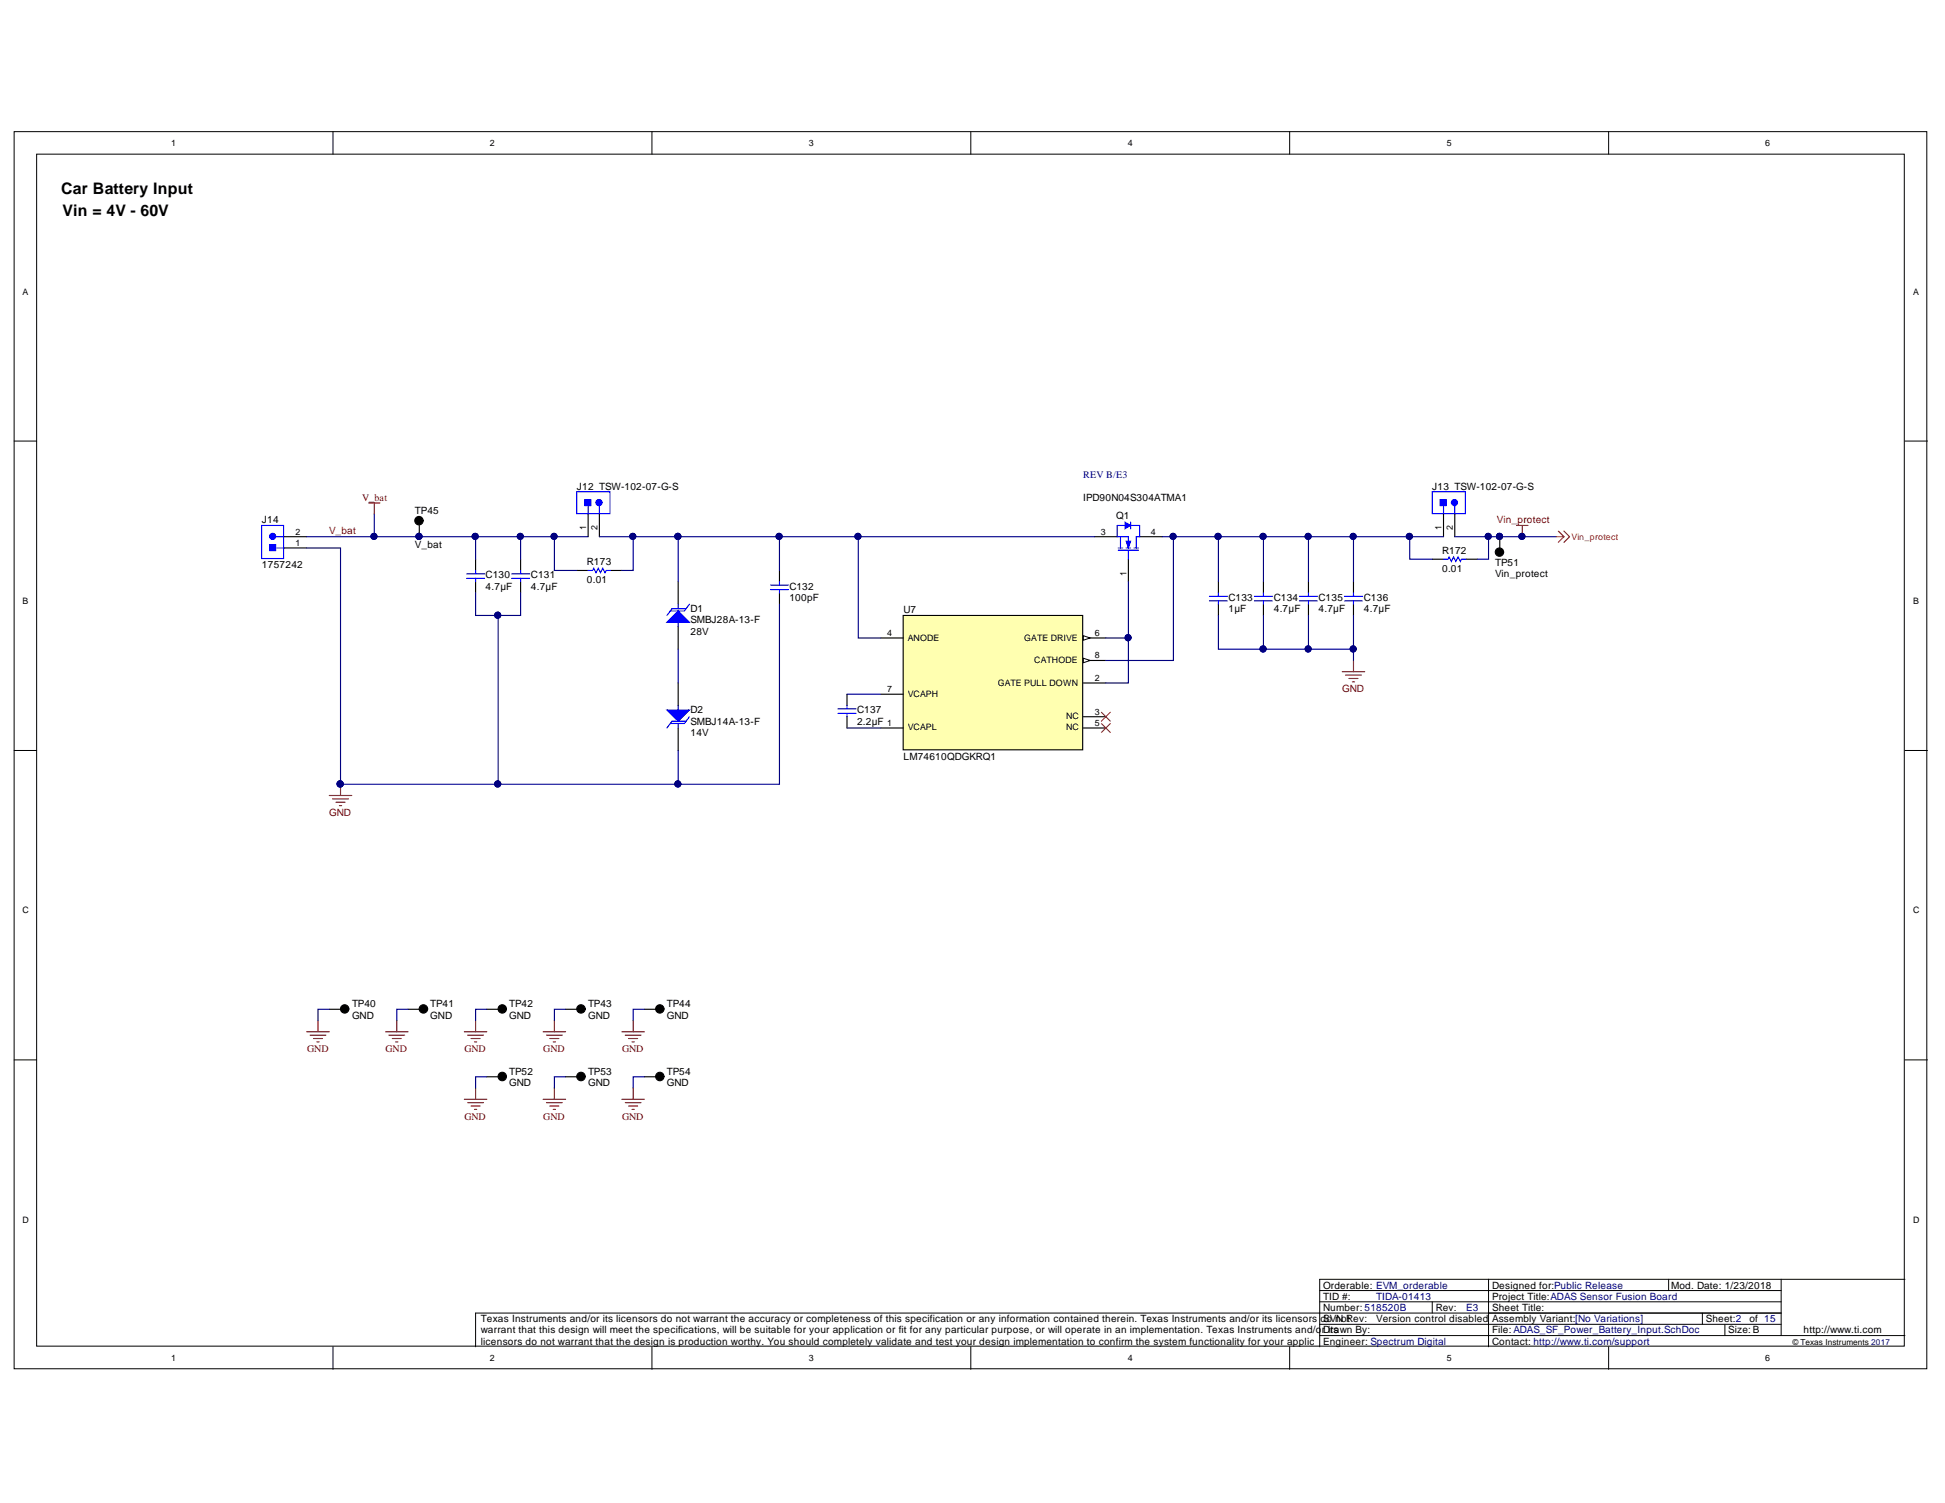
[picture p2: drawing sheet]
<svg xmlns="http://www.w3.org/2000/svg" width="279mm" height="216mm" viewBox="0 0 279 216" stroke-linecap="round" stroke-linejoin="round" font-family="sans-serif">
<g fill="#fff" stroke="#000" stroke-width=".14">
<path d="M2 18.9h274.8v177.7h-274.8z"/>
<path d="M5.3 22.1h268.3v171.3h-268.3z"/>
</g>
<g fill="none" stroke="#000" stroke-width=".14">
<path d="M47.8 18.9v3.2M93.7 18.9v3.2M139.5 18.9v3.2M185.3 18.9v3.2M231.1 18.9v3.2M2 63.4h3.3M273.6 63.4h3.3M2 107.8h3.3M273.6 107.8h3.3M2 152.3h3.3M273.6 152.3h3.3M47.8 193.5v3.2"/>
<path d="M93.7 193.5v3.2M139.5 193.5v3.2M185.3 193.5v3.2M189.6 191.8h84M189.6 190.2h66.3M189.6 187h66.3M189.6 185.4h66.3M205.7 187v1.6M213.8 183.8h-24.2v9.7M231.1 193.5v3.2M239.7 183.8v1.6M244.5 188.6v1.6"/>
<path d="M247.8 190.2v1.6M255.9 188.6h-187.6v4.9M255.9 183.8v8M273.6 183.8h-59.8v9.7"/>
</g>
<path d="M129.7 88.4h25.8v19.3h-25.8z" fill="#ffffb0" stroke="#000" stroke-width=".16"/>
<path d="M126.5 91.6h3.3M155.6 98.1h3.3M155.6 91.6h3.3M126.5 104.6h3.3M155.6 104.6h3.3M155.6 103h3.3" fill="none" stroke="#000" stroke-width=".16"/>
<path d="M155.6 91.3l1 .3-1 .4z" fill="#fff"/>
<path d="M155.6 91.3l1 .3-1 .4z" fill="none" stroke="#000" stroke-width=".14"/>
<path d="M126.5 99.7h3.3M155.6 94.9h3.3" fill="none" stroke="#000" stroke-width=".16"/>
<path d="M155.6 94.6l1 .3-1 .3z" fill="#fff"/>
<path d="M155.6 94.6l1 .3-1 .3z" fill="none" stroke="#000" stroke-width=".14"/>
<path d="M97.4 101.3v.7M97.4 103.9v.7" fill="none" stroke="#00f" stroke-width=".16"/>
<path d="M95.8 102h3.2l-1.6 1.6z" fill="#00f"/>
<path d="M97.4 86.8v.6M97.4 89.4v.6M95.8 102h3.2l-1.6 1.6zM98.6 103.6h-2.1l-.7 1M99 103l-.7 .9h-2" fill="none" stroke="#00f" stroke-width=".16"/>
<path d="M97.4 98.1v3.2M97.4 104.6v3.2" fill="none" stroke="#000" stroke-width=".16"/>
<path d="M95.8 89.4l1.6-1.6 1.6 1.6z" fill="#00f"/>
<path d="M160.5 77.1h1.6v1.6M160.6 79h2.9M160.6 78.7h.7M161 77.1v1.6M161.8 78.7h.6M162.1 79v1.3M162.9 78.7h.6M163.2 77.1v1.6M95.8 89.4l1.6-1.6 1.6 1.6zM98.6 87.4h-2.1l-.7 1M99 86.8l-.7 1h-2" fill="none" stroke="#00f" stroke-width=".16"/>
<path d="M97.4 83.6v3.2M97.4 90v3.3M162.1 80.3v3.3" fill="none" stroke="#000" stroke-width=".16"/>
<path d="M161.8 77.7h.6l-.3 1z" fill="#00f"/>
<path d="M161.8 77.7h.6l-.3 1z" fill="none" stroke="#00f" stroke-width=".14"/>
<path d="M163.2 77.1h.5" fill="none" stroke="#00f" stroke-width=".16"/>
<path d="M157.2 77.1h3.3M163.7 77.1h3.2" fill="none" stroke="#000" stroke-width=".16"/>
<path d="M161.6 75l.8 .5-.8 .5z" fill="#00f"/>
<path d="M161.6 75l.8 .5-.8 .5z" fill="none" stroke="#00f" stroke-width=".14"/>
<path d="M161.6 75.5h-1.1v1.6M162.4 75v1M162.4 75.5h1.3v1.6M110.7 84h2.6M110.7 84.7h2.6M112 83.6v.4M112 84.7v.5M120.4 101.8h2.6M120.4 102.5h2.6M121.7 101.3v.5M121.7 102.5v.5" fill="none" stroke="#00f" stroke-width=".16"/>
<path d="M112 81.9v1.7M112 85.2v1.6M121.7 99.7v1.6M121.7 103v1.6" fill="none" stroke="#000" stroke-width=".16"/>
<path d="M47.3 114.3h3.2M47.8 114.8h2.2M48.3 115.2h1.3M48.8 115.7h.3M48.9 112.7v1.6" fill="none" stroke="#800000" stroke-width=".16"/>
<circle cx="48.9" cy="112.6" r=".44" fill="#000080" stroke="#000080" stroke-width=".14"/>
<path d="M205.7 70.6h4.8v3.2h-4.8z" fill="#fff" stroke="#00f" stroke-width=".16"/>
<path d="M207.4 72.7v1.2M209 72.7v1.2" fill="none" stroke="#00f" stroke-width=".16"/>
<circle cx="208.9" cy="72.2" r=".44" fill="#00f" stroke="#00f" stroke-width=".16"/>
<path d="M207.4 73.9v3.2M209 73.9v3.2" fill="none" stroke="#000" stroke-width=".16"/>
<path d="M206.9 71.8h.8v.8h-.8z" fill="#00f" stroke="#00f" stroke-width=".14"/>
<path d="M82.9 70.6h4.7v3.2h-4.7z" fill="#fff" stroke="#00f" stroke-width=".16"/>
<g fill="none" stroke="#00f" stroke-width=".16">
<path d="M84.5 72.7v1.2M86.1 72.7v1.2M67 82.4h2.6M67 83.1h2.6M68.3 81.9v.5M68.3 83.1v.5M73.5 82.4h2.6M73.5 83.1h2.6M74.8 81.9v.5M74.8 83.1v.5M173.7 85.7h2.6M173.7 86.3h2.6"/>
<path d="M175 85.2v.5M175 86.3v.5M180.2 85.7h2.6M180.2 86.3h2.6M181.5 85.2v.5M181.5 86.3v.5M186.7 85.7h2.6M186.7 86.3h2.6M188 85.2v.5M188 86.3v.5M193.1 85.7h2.6M193.1 86.3h2.6"/>
<path d="M194.4 85.2v.5M194.4 86.3v.5"/>
</g>
<circle cx="86" cy="72.2" r=".44" fill="#00f" stroke="#00f" stroke-width=".16"/>
<g fill="none" stroke="#000" stroke-width=".16">
<path d="M60.2 75.5v1.6M84.5 73.9v3.2M86.1 73.9v3.2M215.4 77.1v1.6M68.3 80.3v1.6M68.3 83.6v1.6M74.8 80.3v1.6M74.8 83.6v1.6M175 83.6v1.6M175 86.8v1.6M181.5 83.6v1.6M181.5 86.8v1.6"/>
<path d="M188 83.6v1.6M188 86.8v1.6M194.4 83.6v1.6M194.4 86.8v1.6M47.3 145h1.6M58.6 145h1.6M69.9 145h1.7M69.9 154.7h1.7M81.3 145h1.6M81.3 154.7h1.6M92.6 145h1.6M92.6 154.7h1.6"/>
</g>
<path d="M84 71.8h.9v.8h-.9z" fill="#00f" stroke="#00f" stroke-width=".14"/>
<g fill="none" stroke="#800000" stroke-width=".16">
<path d="M53 72.2h1.6M53.8 72.2v1.7M217.9 75.5h1.6M218.7 75.5v1.6M192.8 96.5h3.2M193.3 97h2.3M193.8 97.5h1.3M194.3 97.9h.3M194.4 94.9v1.6M44.1 148.2h3.2M44.6 148.7h2.2M45 149.2h1.3"/>
<path d="M45.5 149.7h.3M45.7 146.6v1.6M55.4 148.2h3.2M55.9 148.7h2.2M56.4 149.2h1.2M56.8 149.7h.4M57 146.6v1.6M66.7 148.2h3.2M66.7 157.9h3.2M67.2 148.7h2.2M67.2 158.4h2.2M67.7 149.2h1.3"/>
<path d="M67.7 158.9h1.3M68.2 149.7h.3M68.2 159.4h.3M68.3 146.6v1.6M68.3 156.3v1.6M78 148.2h3.3M78 157.9h3.3M78.5 148.7h2.3M78.5 158.4h2.3M79 149.2h1.3M79 158.9h1.3M79.5 149.7h.3"/>
<path d="M79.5 159.4h.3M79.6 146.6v1.6M79.6 156.3v1.6M89.3 148.2h3.3M89.3 157.9h3.3M89.8 148.7h2.3M89.8 158.4h2.3M90.3 149.2h1.3M90.3 158.9h1.3M90.8 149.7h.3M90.8 159.4h.3M91 146.6v1.6"/>
<path d="M91 156.3v1.6"/>
</g>
<g fill="#000080" stroke="#000080" stroke-width=".14">
<circle cx="218.6" cy="77" r=".44"/>
<circle cx="60.2" cy="77" r=".44"/>
<circle cx="215.4" cy="77" r=".44"/>
</g>
<path d="M223.5 77.1h1.2M223.9 76.3l.8 .8M224.7 77.1l-.8 .8M224.7 76.3l.8 .8-.8 .8" fill="none" stroke="#f00" stroke-width=".16"/>
<path d="M158.2 102.3l1.3 1.3M158.2 103.9l1.3 1.3M159.5 102.3l-1.3 1.3M159.5 103.9l-1.3 1.3" fill="none" stroke="#f00" stroke-width=".14"/>
<g fill="#000" stroke="#000" stroke-width=".16">
<circle cx="60.2" cy="74.8" r=".6"/>
<circle cx="215.4" cy="79.3" r=".6"/>
<circle cx="49.5" cy="144.9" r=".6"/>
<circle cx="60.8" cy="144.9" r=".6"/>
<circle cx="72.1" cy="154.6" r=".6"/>
<circle cx="72.1" cy="144.9" r=".6"/>
<circle cx="83.5" cy="154.6" r=".61"/>
<circle cx="83.5" cy="144.9" r=".6"/>
<circle cx="94.8" cy="154.6" r=".6"/>
<circle cx="94.8" cy="144.9" r=".6"/>
</g>
<path d="M37.6 75.5h3.1v4.7h-3.1z" fill="#fff" stroke="#00f" stroke-width=".16"/>
<path d="M39.7 77.1h1.1M39.7 78.7h1.1M84.5 81.9h.6l.2-.3 .3 .7 .3-.7 .4 .7 .3-.7 .3 .7 .2-.4h.6M207.4 80.3h.6l.2-.3 .3 .7 .3-.7 .3 .7 .4-.7 .3 .7 .1-.4h.7" fill="none" stroke="#00f" stroke-width=".16"/>
<circle cx="39.2" cy="77" r=".44" fill="#00f" stroke="#00f" stroke-width=".16"/>
<path d="M40.8 78.7h3.3M40.8 77.1h3.3M82.9 81.9h1.6M87.7 81.9h1.6M205.7 80.3h1.7M210.6 80.3h1.6" fill="none" stroke="#000" stroke-width=".16"/>
<path d="M38.7 78.2h.9v.9h-.9z" fill="#00f" stroke="#00f" stroke-width=".14"/>
<g fill="none" stroke="#000080" stroke-width=".16">
<path d="M44.1 78.7h4.8v34h48.5M44.1 77.1h40.4M53.8 73.9v3.2M68.3 77.1v3.2M74.8 77.1v3.2M79.6 77.1v4.8h3.3M86.1 77.1h11.3M91 77.1v4.8h-1.7M97.4 77.1h59.8M97.4 77.1v6.5M112 77.1v4.8M123.3 77.1v14.5h3.2"/>
<path d="M166.9 77.1h1.7v17.8h-9.7M168.6 77.1h38.8M175 77.1v6.5M181.5 77.1v6.5M188 77.1v6.5M194.4 77.1v6.5M202.5 77.1v3.2h3.2M209 77.1h14.5M213.8 77.1v3.2h-1.6M68.3 85.2v3.2h6.5v-3.2M71.6 88.4v24.3M97.4 93.3v4.8"/>
<path d="M112 86.8v25.9h-14.6v-4.9M121.7 99.7h4.8M162.1 83.6v8h-3.2M162.1 91.6v6.5h-3.2M175 88.4v4.9h19.4v-4.9M181.5 88.4v4.9M188 88.4v4.9M194.4 93.3v1.6M121.7 104.6h4.8M47.3 145h-1.6v1.6M58.6 145h-1.6v1.6M69.9 145h-1.6v1.6"/>
<path d="M69.9 154.7h-1.6v1.6M81.3 145h-1.7v1.6M81.3 154.7h-1.7v1.6M92.6 145h-1.6v1.6M92.6 154.7h-1.6v1.6"/>
</g>
<g fill="#000080" stroke="#000080" stroke-width=".14">
<circle cx="123.2" cy="77" r=".44"/>
<circle cx="111.9" cy="77" r=".44"/>
<circle cx="97.4" cy="77" r=".44"/>
<circle cx="168.5" cy="77" r=".44"/>
<circle cx="162" cy="91.6" r=".44"/>
<circle cx="175" cy="77" r=".44"/>
<circle cx="181.4" cy="77" r=".44"/>
<circle cx="187.9" cy="77" r=".44"/>
<circle cx="194.4" cy="77" r=".44"/>
<circle cx="202.5" cy="77" r=".44"/>
<circle cx="187.9" cy="93.2" r=".44"/>
<circle cx="181.4" cy="93.2" r=".44"/>
<circle cx="194.4" cy="93.2" r=".44"/>
<circle cx="48.9" cy="112.6" r=".44"/>
<circle cx="71.5" cy="112.6" r=".44"/>
<circle cx="97.4" cy="112.6" r=".44"/>
<circle cx="68.3" cy="77" r=".44"/>
<circle cx="74.7" cy="77" r=".44"/>
<circle cx="71.5" cy="88.4" r=".44"/>
<circle cx="53.7" cy="77" r=".44"/>
<circle cx="90.9" cy="77" r=".44"/>
<circle cx="79.6" cy="77" r=".44"/>
<circle cx="60.2" cy="77" r=".44"/>
<circle cx="213.8" cy="77" r=".44"/>
<circle cx="215.4" cy="77" r=".44"/>
<circle cx="218.6" cy="77" r=".44"/>
</g>
<g font-size="2.3">
<text x="8.8" y="27.8">Car Battery Input</text>
<text x="9" y="31">Vin = 4V - 60V</text>
</g>
<g font-size="1.4" fill="#800000">
<text x="52" y="71.9">V_bat</text>
<text x="47.3" y="76.8">V_bat</text>
<text x="215" y="75.1">Vin_protect</text>
<text x="192.8" y="99.4">GND</text>
<text x="47.3" y="117.2">GND</text>
<text x="44.1" y="151.1">GND</text>
<text x="55.4" y="151.1">GND</text>
<text x="66.7" y="151.1">GND</text>
<text x="78" y="151.1">GND</text>
<text x="89.4" y="151.1">GND</text>
<text x="66.7" y="160.9">GND</text>
<text x="78" y="160.9">GND</text>
<text x="89.4" y="160.9">GND</text>
</g>
<g font-size="1.4">
<text x="82.9" y="70.3">J12 TSW-102-07-G-S</text>
<text x="155.6" y="71.9">IPD90N04S304ATMA1</text>
<text x="205.7" y="70.3">J13 TSW-102-07-G-S</text>
<text x="37.6" y="75.1">J14</text>
<text x="59.6" y="73.9">TP45</text>
<text x="160.3" y="74.6">Q1</text>
<text x="37.6" y="81.7">1757242</text>
<text x="59.6" y="78.7">V_bat</text>
<text x="69.8" y="83.1">C130</text>
<text x="76.3" y="83.1">C131</text>
<text x="84.3" y="83.8">0.01</text>
<text x="84.3" y="81.2">R173</text>
<text x="207.2" y="82.2">0.01</text>
<text x="207.2" y="79.5">R172</text>
<text x="214.8" y="81.3">TP51</text>
<text x="214.8" y="82.9">Vin_protect</text>
<text x="69.8" y="84.7">4.7µF</text>
<text x="76.3" y="84.7">4.7µF</text>
<text x="99.2" y="87.9">D1</text>
<text x="99.2" y="89.5">SMBJ28A-13-F</text>
<text x="113.4" y="86.3">100pF</text>
<text x="113.4" y="84.7">C132</text>
<text x="129.8" y="88.1">U7</text>
<text x="176.5" y="87.9">1µF</text>
<text x="176.5" y="86.3">C133</text>
<text x="183" y="87.9">4.7µF</text>
<text x="183" y="86.3">C134</text>
<text x="189.4" y="87.9">4.7µF</text>
<text x="189.4" y="86.3">C135</text>
<text x="195.9" y="87.9">4.7µF</text>
<text x="195.9" y="86.3">C136</text>
<text x="99.2" y="91.2">28V</text>
<text x="99.2" y="105.7">14V</text>
<text x="99.2" y="102.5">D2</text>
<text x="99.2" y="104.1">SMBJ14A-13-F</text>
<text x="123.1" y="104.1">2.2µF</text>
<text x="123.1" y="102.5">C137</text>
<text x="129.8" y="109.1">LM74610QDGKRQ1</text>
<text x="50.6" y="144.6">TP40</text>
<text x="50.6" y="146.3">GND</text>
<text x="61.8" y="144.6">TP41</text>
<text x="61.8" y="146.3">GND</text>
<text x="73.1" y="144.6">TP42</text>
<text x="73.1" y="146.3">GND</text>
<text x="84.5" y="144.6">TP43</text>
<text x="84.5" y="146.3">GND</text>
<text x="95.8" y="144.6">TP44</text>
<text x="95.8" y="146.3">GND</text>
<text x="73.1" y="154.4">TP52</text>
<text x="73.1" y="156">GND</text>
<text x="84.5" y="154.4">TP53</text>
<text x="84.5" y="156">GND</text>
<text x="95.8" y="154.4">TP54</text>
<text x="95.8" y="156">GND</text>
<text x="190.1" y="185.1">Orderable: EVM_orderable</text>
<text x="214.4" y="185.1">Designed for:Public Release</text>
<text x="240.1" y="185.1">Mod. Date: 1/23/2018</text>
<text x="69.1" y="189.9">Texas Instruments and/or its licensors do not warrant the accuracy or completeness of this specification or any information contained therein. Texas Instruments and/or its licensors</text>
<text x="69.1" y="191.5">warrant that this design will meet the specifications, will be suitable for your application or fit for any particular purpose, or will operate in an implementation. Texas Instruments and/o</text>
<text x="189.7" y="189.9">dSoVnoRev:</text>
<text x="189.9" y="191.5">rDirts</text>
<text x="190.1" y="188.3">Number: 518520B</text>
<text x="190.1" y="186.7">TID #:</text>
<text x="191.6" y="191.5">awn By:</text>
<text x="191.9" y="189.9">N t</text>
<text x="197.7" y="189.9">Version control disabled</text>
<text x="206.2" y="188.3">Rev:</text>
<text x="214.4" y="188.3">Sheet Title:</text>
<text x="214.4" y="191.5">File: ADAS_SF_Power_Battery_Input.SchDoc</text>
<text x="214.4" y="186.7">Project Title:ADAS Sensor Fusion Board</text>
<text x="214.4" y="189.9">Assembly Variant:[No Variations]</text>
<text x="245" y="189.9">Sheet:2</text>
<text x="248.3" y="191.5">Size: B</text>
<text x="251.3" y="189.9">of 15</text>
<text x="259.1" y="191.5">http://www.ti.com</text>
<text x="69.1" y="193.1">licensors do not warrant that the design is production worthy. You should completely validate and test your design implementation to confirm the system functionality for your applica</text>
<text x="189.7" y="193.1">tEngineer: Spectrum Digital</text>
<text x="190.1" y="193.1">ion.</text>
<text x="214.4" y="193.1">Contact: http://www.ti.com/support</text>
</g>
<g font-size="1.4" fill="#000080">
<text x="155.6" y="68.7">REV B/E3</text>
<text x="197.7" y="186.7">TIDA-01413</text>
<text x="210.6" y="188.3">E3</text>
</g>
<g font-size="1.3">
<text x="24.6" y="21">1</text>
<text x="70.4" y="21">2</text>
<text x="116.2" y="21">3</text>
<text x="162" y="21">4</text>
<text x="207.8" y="21">5</text>
<text x="253.6" y="21">6</text>
<text x="3.2" y="42.4">A</text>
<text x="274.8" y="42.4">A</text>
<text x="42.4" y="76.8">2</text>
<text x="84.2" y="76.2" transform="rotate(-90 84.2 76.2)">1</text>
<text x="85.8" y="76.2" transform="rotate(-90 85.8 76.2)">2</text>
<text x="158.1" y="76.8">3</text>
<text x="165.3" y="76.8">4</text>
<text x="207.1" y="76.2" transform="rotate(-90 207.1 76.2)">1</text>
<text x="208.7" y="76.2" transform="rotate(-90 208.7 76.2)">2</text>
<text x="42.4" y="78.4">1</text>
<text x="161.8" y="82.7" transform="rotate(-90 161.8 82.7)">1</text>
<text x="3.2" y="86.7">B</text>
<text x="274.8" y="86.7">B</text>
<text x="127.4" y="91.4">4</text>
<text x="130.4" y="92.1">ANODE</text>
<text x="147.1" y="92.1">GATE DRIVE</text>
<text x="148.6" y="95.3">CATHODE</text>
<text x="157.3" y="91.4">6</text>
<text x="157.3" y="94.6">8</text>
<text x="127.4" y="99.4">7</text>
<text x="130.4" y="100.1">VCAPH</text>
<text x="143.3" y="98.5">GATE PULL DOWN</text>
<text x="157.3" y="97.8">2</text>
<text x="127.4" y="104.3">1</text>
<text x="130.4" y="104.9">VCAPL</text>
<text x="153.1" y="103.3">NC</text>
<text x="153.1" y="104.9">NC</text>
<text x="157.3" y="102.7">3</text>
<text x="157.3" y="104.3">5</text>
<text x="3.2" y="131.2">C</text>
<text x="274.8" y="131.2">C</text>
<text x="3.2" y="175.7">D</text>
<text x="274.8" y="175.7">D</text>
<text x="24.6" y="195.5">1</text>
<text x="70.4" y="195.5">2</text>
<text x="116.2" y="195.5">3</text>
<text x="162" y="195.5">4</text>
<text x="207.8" y="195.5">5</text>
<text x="253.6" y="195.5">6</text>
</g>
<text font-size="1.3" fill="#f00" x="225.8" y="77.6">Vin_protect</text>
<text font-size="1.2" x="257.5" y="193.2">© Texas Instruments 2017</text>
</svg>
